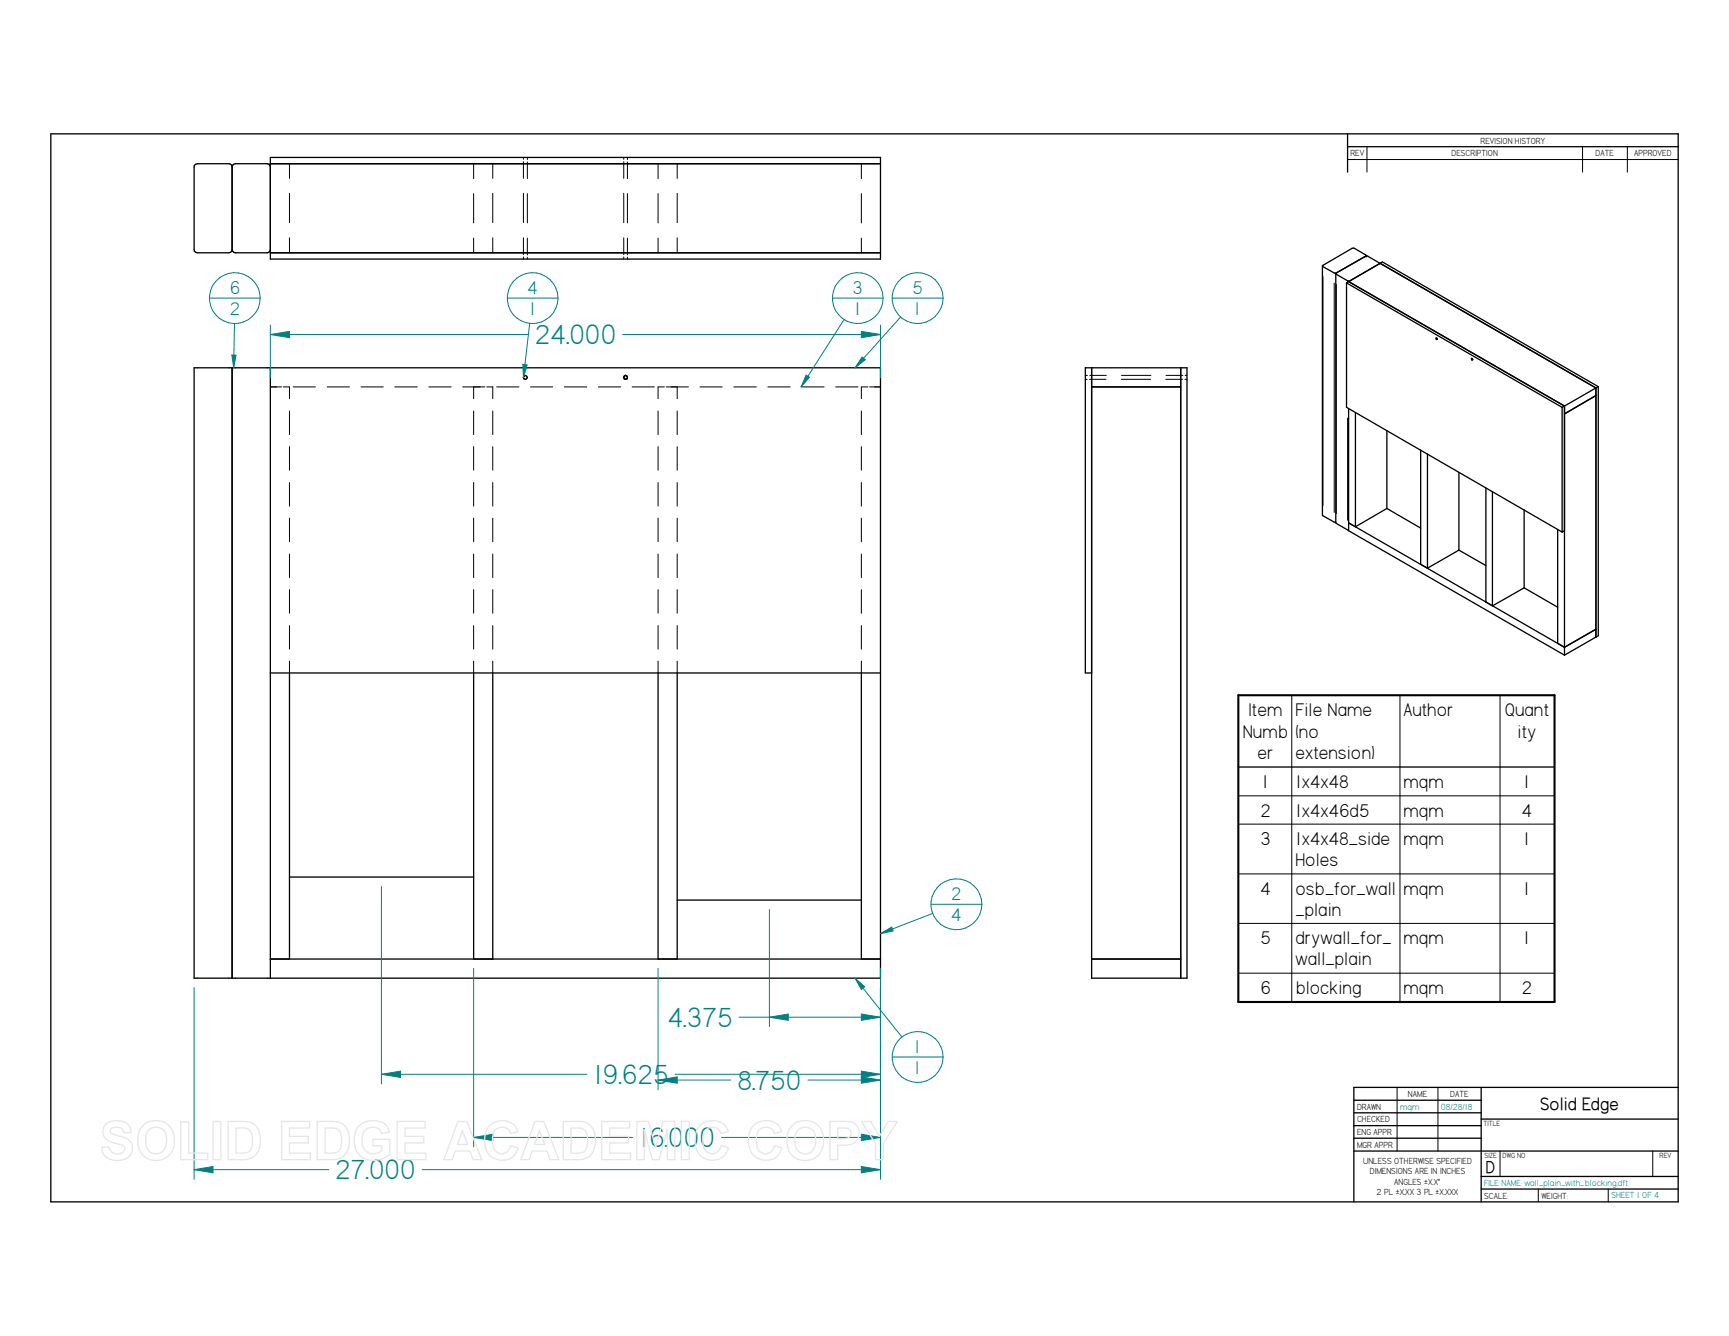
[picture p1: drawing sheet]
<svg xmlns="http://www.w3.org/2000/svg" width="279mm" height="216mm" viewBox="0 0 279 216" stroke-linecap="round" stroke-linejoin="round" font-family="sans-serif">
<g fill="none" stroke="#000" stroke-width=".21">
<path d="M8.2 21.6h263v172.6h-263zM37.5 27v-.3l-.5-.2h-5.1l-.5 .2v.3v13.6l.5 .3h5.1l.5-.3v-.3M37.5 27v13.3M37.5 27l.3-.5h.2h5.2h.2l.3 .5M43.7 25.4h98.6v16.5h-98.6zM43.7 26.5h98.6M217.8 21.6v6.2M217.8 23.7h53.4M31.4 59.4h110.9v98.7h-110.9zM37.5 59.4v98.7M37.5 40.3l.1 .3 .4 .3h5.2l.2-.1 .3-.5M43.7 59.4v98.7"/>
<path d="M43.7 40.9h98.6M176.4 59.4v98.7h15.4v-98.7h-16.4v49.4h1M190.8 59.4v98.7M213.7 43l1.9 1.1h.3M213.7 43v40.2l1.9 1.2h.3M215.9 44.2v40.3l2 1.2M215.9 44.1v.1M217.6 45.7v20.1l34.8 20.2M217.6 45.7l34.8 20.1M217.9 45.5l34.9 20.1M217.9 45.5l-.3 .2M220.7 41.4l-4.8 2.7"/>
<path d="M220.7 41.4l.1-.1-.1-.1-1.8-1.1h-.4l-4.8 2.9M220.7 41.4h.3l1.9 1.1M220.8 41.4h.1M222.9 42.5l-4.8 2.9h-.3l-1.9-1.2M222.9 42.5v.1M223 42.5l-5.1 3M223 42.5l34.9 20.2M223 42.5l.4-.2 34.9 20.2M232.1 54.6l.1 .1v.2h-.1zM237.8 57.9l.2 .2v.1h-.2zM100.9 60.8l.2-.1 .2 .1 .1 .2-.1 .2-.2 .1-.2-.1-.1-.2zM176.4 62.5h14.4"/>
<path d="M217.9 66v19.8l34.9 20.1M219 66.7v18.4M224.1 69.6v12.6M229.6 72.7v18.5M230.7 73.4v18.4l5.1-2.9M235.8 76.3v12.6M240.1 78.8v18.5l1.1 .6M241.2 79.5v18.4M252.4 65.8v20.2M252.8 65.6v40.3M252.8 65.6l-.4 .2M257.9 62.7v40.3"/>
<path d="M257.9 63.9l-5.1 3M257.9 62.7l-5.1 2.9M258.3 62.5v40.2l-.4 .3M258.3 62.5l-.4 .2M219 85.1l-1.1-.6 34.9 20.1 5.1-2.9M224.1 82.2l5.5 3.1M224.1 82.2l-5.1 2.9M235.8 88.9l4.3 2.5M246.3 95l5.4 3.1M246.3 95l-5.1 2.9M246.3 82.4v12.6M251.7 85.6v18.4"/>
<path d="M252.8 85.8l-.4 .2M43.7 108.8h98.6M46.8 108.8v46.2M76.5 108.8v46.2M79.6 108.8v46.2M106.3 108.8v46.2M109.4 108.8v46.2M139.2 108.8v46.2M257.9 103l-5.1 2.9M43.7 155h98.6M176.4 155h14.4M218.8 177.8h20.6"/>
<path d="M218.8 179.8h20.6M239.4 175.7v18.5M271.2 175.7h-52.4v18.5M218.8 181.9h20.6M218.8 183.9h20.6M218.8 186h52.4M239.4 180.8h31.8M239.4 190.1h31.8M239.4 192.2h31.8"/>
<circle cx="84.9" cy="61" r=".31"/>
</g>
<g fill="none" stroke="#000" stroke-width=".16">
<path d="M46.8 26.5v2.3M46.8 31.2v4.8M46.8 38.4v2.5M76.5 26.5v2.4M76.5 31.3v4.7M76.5 38.5v2.4M79.6 26.5v2.3M79.6 31.2v4.8M79.6 38.4v2.5M84.6 25.4v.3M84.6 26.1v2.7M84.6 31.2v4.8"/>
<path d="M84.6 38.4v2.7M85.2 25.4v.4M85.2 26.2v2.7M85.2 31.3v4.7M85.2 38.5v2.7M100.8 25.4v.3M100.8 26.1v2.7M100.8 31.2v4.8M100.8 38.4v2.7M101.4 25.4v.4M101.4 26.2v2.7M101.4 31.3v4.7"/>
<path d="M101.4 38.5v2.7M106.3 26.5v2.4M106.3 31.3v4.7M106.3 38.5v2.4M109.4 26.5v2.3M109.4 31.2v4.8M109.4 38.4v2.5M139.2 26.5v2.4M139.2 31.3v4.7M139.2 38.5v2.4M217.8 25.8h53.4M220.9 23.7v4.1"/>
<path d="M255.7 23.7v4.1M263 23.7v4.1M84.6 41.5v.4M85.2 41.6v.3M100.8 41.5v.4M101.4 41.6v.3M213.8 44.7v37M215.6 45.8v37M215.9 46v37M217.8 45.4v.2M43.7 62.5h1.8M45.8 62.5h1v1.9"/>
<path d="M46.8 66.4v3.8M46.8 72.2v3.8M46.8 78v3.8M47.4 62.5h3.6M52.9 62.5h3.6M58.3 62.5h3.6M63.8 62.5h3.6M69.3 62.5h3.6M74.8 62.5h3.6M76.5 62.5v1.9M76.5 66.4v3.8M76.5 72.2v3.8"/>
<path d="M76.5 78v3.8M78.7 62.5h.9v1.9M79.6 66.4v3.8M79.6 72.2v3.8M79.6 78v3.8M80.3 62.5h3.6M84.7 60.8l-.1 .2 .2 .2M85.1 60.8l.1 .2-.1 .2M85.7 62.5h3.6M91.2 62.5h3.6M96.7 62.5h3.6M102.2 62.5h3.5"/>
<path d="M106.3 66.4v3.8M106.3 72.2v3.8M106.3 78v3.8M107.4 62.5h-1.1v1.9M107.7 62.5h3.6M109.4 62.5v1.9M109.4 66.4v3.8M109.4 72.2v3.8M109.4 78v3.8M113.1 62.5h3.6M118.6 62.5h3.6M124.1 62.5h3.6"/>
<path d="M129.5 62.5h3.7M135 62.5h3.6M139.2 66.4v3.8M139.2 72.2v3.8M139.2 78v3.8M140.3 62.5h-1.1v1.9M140.5 62.5h1.8M175.4 61.3h.3M175.4 60.7h.3M176.1 61.3h2.6M176.1 60.7h2.7M181.2 61.3h4.7"/>
<path d="M181.2 60.7h4.8M188.4 61.3h2.7M188.4 60.7h2.7M191.5 61.3h.3M191.5 60.7h.3M217.8 67.6v16.5M46.8 83.7v3.8M46.8 89.5v3.8M46.8 95.3v3.8M76.5 83.7v3.8M76.5 89.5v3.8M76.5 95.3v3.8"/>
<path d="M79.6 83.7v3.8M79.6 89.5v3.8M79.6 95.3v3.8M106.3 83.7v3.8M106.3 89.5v3.8M106.3 95.3v3.8M109.4 83.7v3.8M109.4 89.5v3.8M109.4 95.3v3.8M139.2 83.7v3.8M139.2 89.5v3.8M139.2 95.3v3.8"/>
<path d="M46.8 101.1v3.8M46.8 106.8v2M76.5 101.1v3.8M76.5 106.8v2M79.6 101.1v3.8M79.6 106.8v2M106.3 101.1v3.8M106.3 106.8v2M109.4 101.1v3.8M109.4 106.8v2M139.2 101.1v3.8M139.2 106.8v2"/>
<path d="M225.8 175.7v10.3M232.4 175.7v10.3M242.4 186v4.1M248.6 192.2v2M259.9 192.2v2M267.1 186v4.1"/>
</g>
<path d="M106.3 156.5v19.6M142.3 159.6v16.5M139.2 174l3.1 .5-3.1 .5z" fill="none" stroke="#008080" stroke-width=".16"/>
<path d="M139.2 174l3.1 .5-3.1 .5z" fill="#008080"/>
<path d="M106.3 174.5l3.1-.5v1z" fill="none" stroke="#008080" stroke-width=".16"/>
<path d="M106.3 174.5l3.1-.5v1z" fill="#008080"/>
<path d="M76.5 156.5v28.8M142.3 159.6v25.7M106.3 174.5h11.8M130.6 174.5h11.7M139.2 183.3l3.1 .5-3.1 .5z" fill="none" stroke="#008080" stroke-width=".16"/>
<path d="M139.2 183.3l3.1 .5-3.1 .5z" fill="#008080"/>
<path d="M76.5 183.8l3.1-.5v1z" fill="none" stroke="#008080" stroke-width=".16"/>
<path d="M76.5 183.8l3.1-.5v1z" fill="#008080"/>
<path d="M150.7 147.6l-8.4 3.3M76.5 183.8h25.7M116.6 183.8h25.7" fill="none" stroke="#008080" stroke-width=".16"/>
<path d="M142.3 150.9l1.8-1.1 .2 .7z" fill="#008080"/>
<g fill="none" stroke="#008080" stroke-width=".16">
<path d="M138.2 158.1l7.6 9.5M142.3 150.9l1.8-1.1 .2 .7zM150.5 146.1h8.2"/>
<circle cx="154.5" cy="146.1" r="4.1"/>
</g>
<path d="M138.2 158.1l1.5 1.4-.5 .4z" fill="#008080"/>
<g fill="none" stroke="#008080" stroke-width=".16">
<path d="M136.4 51.6l-6.9 10.9M138.2 158.1l1.5 1.4-.5 .4zM144.2 170.8h8.2"/>
<circle cx="148.3" cy="170.8" r="4.1"/>
</g>
<path d="M130.3 60.6l.5 .4-1.3 1.5z" fill="#008080"/>
<g fill="none" stroke="#008080" stroke-width=".16">
<path d="M37.9 52.3l-.1 7.1M134.5 48.2h8.2M130.3 60.6l.5 .4-1.3 1.5z"/>
<circle cx="138.6" cy="48.2" r="4.1"/>
</g>
<path d="M37.5 57.4h.6l-.3 2z" fill="#008080"/>
<g fill="none" stroke="#008080" stroke-width=".16">
<path d="M33.8 48.2h8.2M37.5 57.4h.6l-.3 2zM145.5 51.2l-7.3 8.2"/>
<circle cx="37.9" cy="48.2" r="4.1"/>
</g>
<path d="M139.3 57.7l.5 .4-1.6 1.3z" fill="#008080"/>
<g fill="none" stroke="#008080" stroke-width=".16">
<path d="M85.6 52.2l-1 8.8M139.3 57.7l.5 .4-1.6 1.3zM144.2 48.2h8.2"/>
<circle cx="148.3" cy="48.2" r="4.1"/>
</g>
<path d="M84.5 58.9l.7 .1-.6 2z" fill="#008080"/>
<g fill="none" stroke="#008080" stroke-width=".16">
<path d="M82 48.2h8.2M84.5 58.9l.7 .1-.6 2zM31.4 159.6v31M142.3 156.5v34.1M31.4 189l3-.5v1z"/>
<circle cx="86.1" cy="48.2" r="4.1"/>
</g>
<path d="M208.7 112.4v49.5M226.2 112.4v49.5M242.4 112.4v49.5M200.1 128.6h51.1M200.1 133.2h51.1M200.1 141.2h51.1M200.1 149.2h51.1M200.1 157.3h51.1" fill="none" stroke="#000" stroke-width=".16"/>
<path d="M200.1 124h51.1" fill="none" stroke="#000" stroke-width=".21"/>
<path d="M200.1 112.4h51.1v49.5h-51.1z" fill="none" stroke="#000" stroke-width=".34"/>
<path d="M31.4 189l3-.5v1z" fill="#008080"/>
<path d="M139.2 188.5l3.1 .5-3.1 .5z" fill="none" stroke="#008080" stroke-width=".16"/>
<path d="M139.2 188.5l3.1 .5-3.1 .5z" fill="#008080"/>
<path d="M124.3 147v18.9M142.3 159.6v6.3M139.2 163.9l3.1 .5-3.1 .5zM31.4 189h21.7M68.2 189h74.1" fill="none" stroke="#008080" stroke-width=".16"/>
<path d="M46.8 141.7h29.7M109.4 145.5h29.8" fill="none" stroke="#000" stroke-width=".21"/>
<path d="M139.2 163.9l3.1 .5-3.1 .5z" fill="#008080"/>
<path d="M124.3 164.4l3.1-.5v1z" fill="none" stroke="#008080" stroke-width=".16"/>
<path d="M124.3 164.4l3.1-.5v1z" fill="#008080"/>
<path d="M61.6 143.3v31.9M142.3 159.6v15.6M119.4 164.4h22.9M139.2 173.1l3.1 .5-3.1 .5z" fill="none" stroke="#008080" stroke-width=".16"/>
<path d="M139.2 173.1l3.1 .5-3.1 .5z" fill="#008080"/>
<path d="M61.6 173.6l3.1-.5v1z" fill="none" stroke="#008080" stroke-width=".16"/>
<path d="M61.6 173.6l3.1-.5v1z" fill="#008080"/>
<path d="M43.7 52.5v8.5M139.2 53.6l3.1 .5-3.1 .5zM142.3 52.5v8.5M61.6 173.6h33.2M109.1 173.6h33.2" fill="none" stroke="#008080" stroke-width=".16"/>
<path d="M139.2 53.6l3.1 .5-3.1 .5z" fill="#008080"/>
<path d="M43.7 54.1l3.1-.5v1z" fill="none" stroke="#008080" stroke-width=".16"/>
<path d="M43.7 54.1l3.1-.5v1z" fill="#008080"/>
<path d="M43.7 54.1h41.6M100.6 54.1h41.7" fill="none" stroke="#008080" stroke-width=".16"/>
<g fill="none" stroke="#e6e6e6" stroke-width=".21">
<path d="M17.2 181.6a2.98 2.98 0 0 1 3.6 .3l.4 1.1h-1.2a.91 .91 0 0 0-1.2-.8h-.3a.58 .58 0 0 0-.7 .5 .58 .58 0 0 0 .6 .6 5.9 5.9 0 0 1 2.6 1.1 1.94 1.94 0 0 1 .2 2.1 1.94 1.94 0 0 1-1.9 1 2.34 2.34 0 0 1-2.9-2l1.2-.2a1.32 1.32 0 0 0 1.2 1.2 1.32 1.32 0 0 0 1.4-.9 1.21 1.21 0 0 0-1.3-.8 2.38 2.38 0 0 1-2.2-1.6 1.69 1.69 0 0 1 .5-1.6zM23.3 181.7a3.1 3.1 0 0 1 3.6-.1 3.1 3.1 0 0 1 1.3 3.3 2.99 2.99 0 0 1-3.5 2.6 2.99 2.99 0 0 1-2.4-3.6 2.83 2.83 0 0 1 1-2.2zM24 182.7a1.73 1.73 0 0 1 2.1-.3 1.73 1.73 0 0 1 .8 1.9 1.8 1.8 0 0 1-2.4 2 2.58 2.58 0 0 1-.5-3.6zM29.2 181.3h1.3v5.1h3.1v1h-4.4zM34.4 181.2h1.3v6.2h-1.3zM36.9 181.2h2.3a2.52 2.52 0 0 1 2.9 2.7 2.83 2.83 0 0 1-2.3 3.5h-2.9zM38.1 182.3a2.87 2.87 0 0 1 2.2 .3 3.2 3.2 0 0 1 0 3.4l-.7 .3-1.5 .1zM45.5 181.2h4.5v1.1h-3.2v1.3h3v1.1h-3v1.7h3.4v1h-4.7zM51.3 181.2h2.3a2.52 2.52 0 0 1 2.9 2.7 2.83 2.83 0 0 1-2.3 3.5h-2.9zM52.5 182.3a2.87 2.87 0 0 1 2.2 .3 3.2 3.2 0 0 1 0 3.4l-.7 .3-1.5 .1zM58.1 181.9a3.4 3.4 0 0 1 4.3-.1l.5 1.2-1.2 .2a1.64 1.64 0 0 0-1.8-1 1.64 1.64 0 0 0-1.4 1.6 2.17 2.17 0 0 0 1.4 2.6h.9l.9-.5v-.7h-1.4v-1.1h2.7v2.5a3.8 3.8 0 0 1-5 0 3.8 3.8 0 0 1 .1-4.7zM64.2 181.2h4.5v1.1h-3.3v1.3h3.1v1.1h-3.1v1.7h3.4v1h-4.6z"/>
<path d="M74 181.2h1.4l2.5 6.2h-1.4l-.6-1.4h-2.4l-.4 1.4h-1.4zM74.7 182.7l.9 2.3h-1.7zM79.1 181.9a2.86 2.86 0 0 1 4.3 .3l.3 .7-1.2 .3a1.49 1.49 0 0 0-1.7-1 1.49 1.49 0 0 0-1.2 1.5v.5a1.76 1.76 0 0 0 1.5 2.2 1.53 1.53 0 0 0 1.4-1.3l1.2 .4a2.78 2.78 0 0 1-3.2 1.9 2.78 2.78 0 0 1-2.2-3.1 3.5 3.5 0 0 1 .8-2.4zM86.4 181.2h1.5l2.4 6.2h-1.4l-.5-1.4h-2.4l-.5 1.4h-1.3zM87.2 182.7l.8 2.3h-1.6zM91 181.2h2.3a2.52 2.52 0 0 1 2.9 2.7 2.83 2.83 0 0 1-2.2 3.5h-3zM92.3 182.3a2.87 2.87 0 0 1 2.1 .3 3.2 3.2 0 0 1 .1 3.4l-.7 .3-1.5 .1zM97.2 181.2h4.6v1.1h-3.3v1.3h3.1v1.1h-3.1v1.7h3.4v1h-4.7zM102.9 181.2h1.9l1.2 4.2 1.1-4.2h2v6.2h-1.2l-.1-4.9-1.3 4.9h-1.1l-1.3-4.9v4.9h-1.2zM110.1 181.2h1.3v6.2h-1.3zM113.1 181.9a2.86 2.86 0 0 1 4.3 .3l.3 .7-1.2 .3a1.49 1.49 0 0 0-1.7-1 1.49 1.49 0 0 0-1.2 1.5v.5a1.76 1.76 0 0 0 1.5 2.2 1.53 1.53 0 0 0 1.4-1.3l1.2 .4a2.78 2.78 0 0 1-3.2 1.9 2.78 2.78 0 0 1-2.2-3.1 3.5 3.5 0 0 1 .8-2.4zM121.7 181.9a2.86 2.86 0 0 1 4.3 .3l.3 .7-1.2 .3a1.49 1.49 0 0 0-1.7-1 1.49 1.49 0 0 0-1.2 1.5v.5a1.76 1.76 0 0 0 1.5 2.2 1.53 1.53 0 0 0 1.5-1.3l1.2 .4a2.78 2.78 0 0 1-3.3 1.9 2.78 2.78 0 0 1-2.2-3.1 3.5 3.5 0 0 1 .8-2.4z"/>
<path d="M128.2 181.7a3.1 3.1 0 0 1 3.6-.1 3.1 3.1 0 0 1 1.3 3.3 2.99 2.99 0 0 1-3.5 2.6 2.99 2.99 0 0 1-2.4-3.6 2.83 2.83 0 0 1 1-2.2zM128.9 182.7a1.73 1.73 0 0 1 2.1-.3 1.73 1.73 0 0 1 .8 1.9 1.8 1.8 0 0 1-2.4 2 2.58 2.58 0 0 1-.5-3.6zM134.1 181.2h2a2.43 2.43 0 0 1 2.3 .7 1.98 1.98 0 0 1 .2 2.2 1.98 1.98 0 0 1-2 1h-1.2v2.3h-1.3zM135.4 182.3h.9a.88 .88 0 0 1 1.1 .4 .88 .88 0 0 1-.3 1.1l-.6 .2h-1.1zM139.2 181.2h1.5l1.4 2.4 1.4-2.4h1.5l-2.3 3.6v2.6h-1.2v-2.6z"/>
</g>
<g font-size="5.1" fill="#008080">
<text x="86.4" y="55.6">24.000</text>
<text x="107.9" y="165.9">4.375</text>
<text x="95.9" y="175.2">19.625</text>
<text x="119.2" y="176.1">8.750</text>
<text x="103.3" y="185.3">16.000</text>
<text x="54.2" y="190.6">27.000</text>
</g>
<g font-size="3.4" fill="#008080">
<text x="37.1" y="47.5">6</text>
<text x="85.2" y="47.5">4</text>
<text x="137.8" y="47.5">3</text>
<text x="147.4" y="47.5">5</text>
<text x="37.1" y="50.9">2</text>
<text x="85.6" y="50.9">1</text>
<text x="138.1" y="50.9">1</text>
<text x="147.7" y="50.9">1</text>
<text x="153.7" y="145.5">2</text>
<text x="153.7" y="148.8">4</text>
<text x="147.7" y="170.1">1</text>
<text x="147.7" y="173.5">1</text>
</g>
<g font-size="3.4">
<text x="200.8" y="119.2">Numb</text>
<text x="201.8" y="115.8">Item</text>
<text x="209.3" y="115.8">File Name</text>
<text x="209.3" y="119.2">(no</text>
<text x="226.8" y="115.8">Author</text>
<text x="243.2" y="115.8">Quant</text>
<text x="245.2" y="119.2">ity</text>
<text x="203.2" y="122.7">er</text>
<text x="209.3" y="122.7">extension)</text>
<text x="203.7" y="132">2</text>
<text x="204" y="127.4">1</text>
<text x="209.3" y="127.4">1x4x48</text>
<text x="209.3" y="132">1x4x46d5</text>
<text x="226.8" y="127.4">mqm</text>
<text x="226.8" y="132">mqm</text>
<text x="245.9" y="132">4</text>
<text x="246.2" y="127.4">1</text>
<text x="203.7" y="136.5">3</text>
<text x="209.3" y="136.5">1x4x48_side</text>
<text x="226.8" y="136.5">mqm</text>
<text x="246.2" y="136.5">1</text>
<text x="209.3" y="140">Holes</text>
<text x="203.7" y="144.6">4</text>
<text x="209.3" y="144.6">osb_for_wall</text>
<text x="209.3" y="148">_plain</text>
<text x="226.8" y="144.6">mqm</text>
<text x="246.2" y="144.6">1</text>
<text x="203.7" y="152.6">5</text>
<text x="209.3" y="152.6">drywall_for_</text>
<text x="209.3" y="156">wall_plain</text>
<text x="226.8" y="152.6">mqm</text>
<text x="246.2" y="152.6">1</text>
<text x="203.7" y="160.6">6</text>
<text x="209.3" y="160.6">blocking</text>
<text x="226.8" y="160.6">mqm</text>
<text x="245.9" y="160.6">2</text>
</g>
<text font-size="3.2" x="248.9" y="179.3">Solid Edge</text>
<text font-size="3.1" x="240.1" y="189.5">D</text>
<g font-size="1.6">
<text x="239.3" y="23.2">REVISION HISTORY</text>
<text x="218.2" y="25.2">REV</text>
<text x="234.6" y="25.2">DESCRIPTION</text>
<text x="257.9" y="25.2">DATE</text>
<text x="264.1" y="25.2">APPROVED</text>
<text x="219.3" y="179.3">DRAWN</text>
<text x="227.5" y="177.2">NAME</text>
<text x="234.4" y="177.2">DATE</text>
<text x="219.3" y="181.4">CHECKED</text>
<text x="219.3" y="183.4">ENG APPR</text>
<text x="219.3" y="185.5">MGR APPR</text>
<text x="220.3" y="188.1">UNLESS OTHERWISE SPECIFIED</text>
<text x="221.4" y="189.8">DIMENSIONS ARE IN INCHES</text>
<text x="225.3" y="191.4">ANGLES ±X.X°</text>
<text x="222.5" y="193.1">2 PL ±X.XX 3 PL ±X.XXX</text>
<text x="239.8" y="193.7">SCALE:</text>
<text x="249.1" y="193.7">WEIGHT:</text>
</g>
<g font-size="1.6" fill="#008080">
<text x="226.3" y="179.3">mqm</text>
<text x="232.8" y="179.3">08/28/18</text>
<text x="239.8" y="191.6">FILE NAME: wall_plain_with_blocking.dft</text>
<text x="260.4" y="193.7">SHEET 1 OF 4</text>
</g>
<g font-size="1.4">
<text x="239.7" y="181.9">TITLE</text>
<text x="239.9" y="187.1">SIZE</text>
<text x="242.8" y="187.1">DWG NO</text>
<text x="268.2" y="187.1">REV</text>
</g>
</svg>
